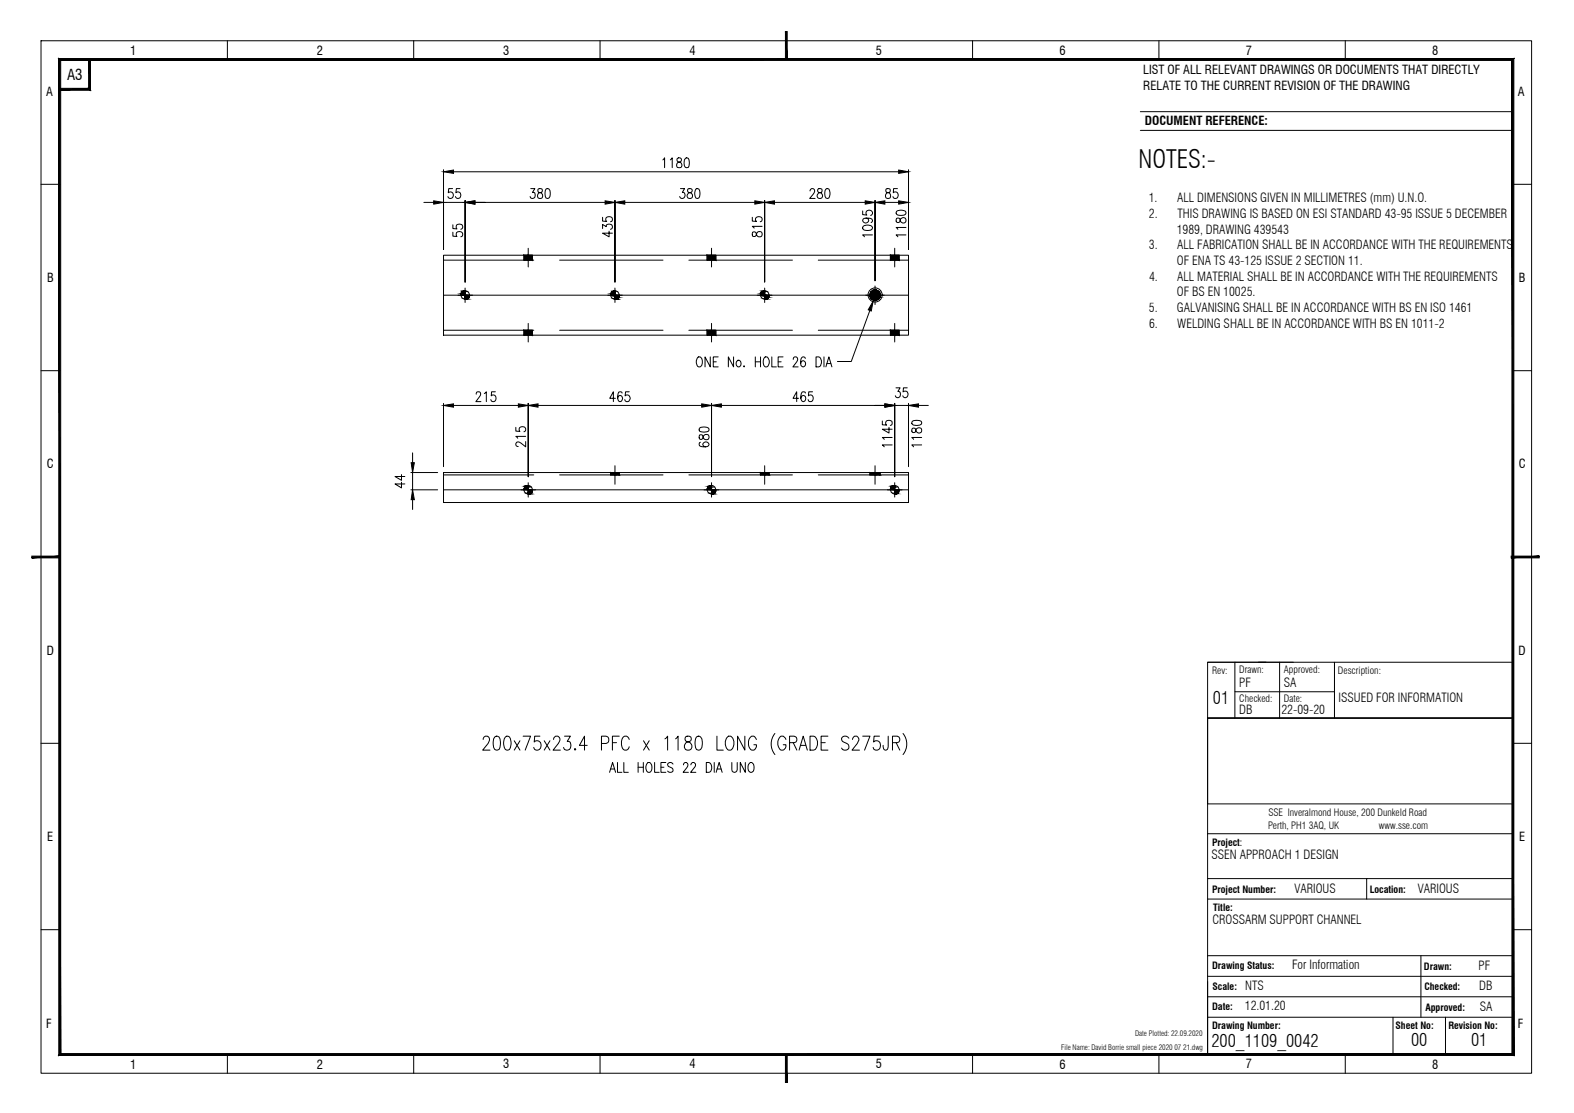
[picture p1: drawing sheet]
<svg xmlns="http://www.w3.org/2000/svg" width="420mm" height="297mm" viewBox="0 0 420 297" stroke-linecap="round" stroke-linejoin="round" font-family="sans-serif">
<!-- layer: Border -->
<g fill="none" stroke="#000" stroke-width=".27">
<path d="M304.4 29.8h99.4M304.4 34.8h99.4M322.4 176.7h81.4M345.2 176.7h-22.8v14.9h81.4h-81.4v89.8h81.4M356.2 176.7v14.9M403.8 213.5v18.1M322.4 222.5h81.4M322.4 234.5h81.4M322.4 239.9h81.4M364.8 234.5v5.4M322.4 255.1h81.4M379.3 255.1v16.4"/>
<path d="M322.4 260.6h81.4M322.4 266h81.4M322.4 271.5h81.4M371.8 271.5v9.9M385.9 271.5v9.9"/>
</g>
<!-- layer: Border Grid -->
<g fill="none" stroke="#000" stroke-width=".27">
<path d="M11 10.9h397.8v275.5h-397.8zM60.7 10.9v5M110.4 10.9v5M160.2 10.9v5M259.6 10.9v5M309.4 10.9v5M359.1 10.9v5M11 49.2h4.9M403.8 49.2h5M11 98.9h4.9M403.8 98.9h5M11 198.4h4.9"/>
<path d="M403.8 198.4h5M11 248.1h4.9M403.8 248.1h5M60.7 281.4v5M110.4 281.4v5M160.2 281.4v5M259.6 281.4v5M309.4 281.4v5M359.1 281.4v5"/>
</g>
<!-- layer: Border -->
<g fill="#000" stroke="#000" stroke-width=".27">
<path d="M15.7 15.6l.5 .5 387.9-.5zM16.2 16.1l387.9-.5-.5 .5zM404.1 15.6l-.5 .5 .5 265.6zM403.6 16.1l.5 265.6-.5-.5zM15.7 281.7h388.4l-.5-.5zM16.2 281.2h387.4l-387.9 .5zM15.7 15.6v266.1l.5-.5zM15.7 15.6l.5 .5v265.1z"/>
<path d="M15.9 23.6v.5l7.8-.5zM15.9 24.1l7.8-.5 .5 .5zM23.7 15.9v7.7l.5 .5zM23.7 15.9h.5v8.2z"/>
</g>
<!-- layer: 0 -->
<g fill="#000" stroke="#000" stroke-width=".27">
<path d="M209.7 8.4v7.5h.4zM209.7 8.4h.4v7.5z"/>
<path d="M8.5 148.9h7.4v-.5zM8.5 148.4h7.4l-7.4 .5z"/>
<path d="M403.4 148.9h7.5v-.5zM403.4 148.4h7.5l-7.5 .5z"/>
<path d="M209.7 281.4v7.5h.4zM209.7 281.4h.4v7.5z"/>
</g>
<path d="M329.6 176.7v14.9M335.9 176.7h2M341.6 176.7v14.9M403.8 176.7v14.9M322.4 191.6h81.4v22.9h-81.4zM329.6 184.6h26.6" fill="none" stroke="#000" stroke-width=".27"/>
<!-- layer: PDF3_TEXT -->
<g fill="none" stroke="#000" stroke-width=".27">
<path d="M129 197.4v-.2a.85 .85 0 0 1 .5-.7 .85 .85 0 0 1 .9 .2 1.26 1.26 0 0 1-.1 1.7l-1.5 1.8h2M132.1 196.7l.6-.2a1.78 1.78 0 0 1 .9 2.1l-.4 1.4-.7 .2a1.81 1.81 0 0 1-.9-2.2zM134.9 196.7l.7-.2a2.25 2.25 0 0 1 .7 3l-.3 .5-.7 .2a2.25 2.25 0 0 1-.7-3zM137.3 197.7l1.5 2.5M138.8 197.7l-1.5 2.5M139.6 196.5h2l-1.4 3.7M144.1 196.5h-1.4l-.1 1.5a1.08 1.08 0 0 1 1.3-.2 1.08 1.08 0 0 1 .5 1.3 1 1 0 0 1-.8 1.1 1 1 0 0 1-1.1-.7M145.3 197.7l1.5 2.5M146.8 197.7l-1.5 2.5M147.8 197.4l.1-.5 .4-.4h.6a1.17 1.17 0 0 1 .1 1.9l-1.4 1.8h2M150.7 196.5h1.6l-.9 1.4h.5a1.36 1.36 0 0 1-.4 2.3l-.8-.2-.3-.5M153.5 199.8l.2 .2-.2 .2z"/>
<path d="M156.7 198.9h-2l1.3-2.4v3.7M160.6 198.4h1.2a1.01 1.01 0 0 0 .7-1 1.01 1.01 0 0 0-.7-.9h-1.2v3.7M163.5 198.2h1.1M165.3 196.5h-1.8v3.7M168 197.4a.98 .98 0 0 0-1-1 .98 .98 0 0 0-1 1 2.33 2.33 0 0 0 .7 2.8 .98 .98 0 0 0 1.3-.9M171.8 197.7l1.5 2.5M173.3 197.7l-1.5 2.5M177.5 197.2l.7-.7v3.7M180.3 197.2l.7-.7v3.7M183 196.7a.82 .82 0 0 0 .2 1.2 1.23 1.23 0 0 1 1.4 .8 1.23 1.23 0 0 1-.6 1.5 1.1 1.1 0 0 1-1.3-.9 1.1 1.1 0 0 1 .8-1.3l.6-.1a.79 .79 0 0 0 .3-1.2l-.4-.2zM185.9 196.7l.7-.2a1.78 1.78 0 0 1 .9 2.1l-.1 .9-.4 .5-.4 .2-.7-.2a3.8 3.8 0 0 1 0-3.3zM191.4 196.5v3.7h1.7"/>
<path d="M194.2 196.7l.3-.2a1.32 1.32 0 0 1 1.4 1.4 2.43 2.43 0 0 1-.8 2.3 1.26 1.26 0 0 1-1.5-1.4 2.54 2.54 0 0 1 .6-2.1zM198.8 196.5v3.7l-1.9-3.7v3.7M201.9 197.4a.98 .98 0 0 0-1.5-.7 2.43 2.43 0 0 0 .2 3.5 1.11 1.11 0 0 0 1.3-1.4h-.7M206.8 195.8a4.5 4.5 0 0 0 0 5.6M209.8 197.4a1.04 1.04 0 0 0-1.6-.7 2.43 2.43 0 0 0 .3 3.5 1.14 1.14 0 0 0 1.3-1.4h-.7M210.8 198.2l1.7-.2a.93 .93 0 0 0-.5-1.5h-1.2v3.7M211.7 198.2l1 2M213.7 198.9h1.4M216.2 196.5h1a2.16 2.16 0 0 1 0 3.7h-1zM219.2 198.2h1.1M221 196.5h-1.8v3.7h1.8M226.6 197a.97 .97 0 0 0-1.2-.5 .97 .97 0 0 0-.6 1.2l.4 .3a1.6 1.6 0 0 1 1.4 1.1v.5a1.11 1.11 0 0 1-2 0"/>
<path d="M227.6 197.4l.5-.9h.6l.3 .2a.85 .85 0 0 1 .1 1.2l-1.7 2.3h2M230.3 196.5h1.9l-1.4 3.7M234.8 196.5h-1.5l-.1 1.5a1.08 1.08 0 0 1 1.3-.2 1.08 1.08 0 0 1 .5 1.3 1 1 0 0 1-.8 1.1 1 1 0 0 1-1.1-.7M237.1 196.5l-.1 3.3a.58 .58 0 0 1-.6 .4 .58 .58 0 0 1-.5-.4l-.2-.9M238.2 198.2h1.3a.89 .89 0 0 0 .7-.9 .89 .89 0 0 0-.7-.8h-1.3v3.7M239.2 198.2l1 2M241.1 195.8a4.5 4.5 0 0 1 0 5.6M162.7 206.1l.8-2.6 .8 2.6M163 205.2h1M164.8 203.5v2.6h1.2M166.5 203.5v2.6h1.2M170.3 203.5v2.6"/>
<path d="M170.3 204.8h1.4M171.7 203.5v2.6M172.8 203.7l.2-.2a1.32 1.32 0 0 1 .9 2 .71 .71 0 0 1-1.1 .5l-.4-.9v-.5zM174.7 203.5v2.6h1.3M176.4 204.8h.8M177.7 203.5h-1.3v2.6h1.3M179.6 203.9a.7 .7 0 0 0-.8-.4 .7 .7 0 0 0-.5 .9l.9 .5a.64 .64 0 0 1 .5 .6 .64 .64 0 0 1-.6 .6l-.9-.3M182.4 204.1l.1-.3a.63 .63 0 0 1 .9-.1 .63 .63 0 0 1 .1 .9l-1.1 1.5h1.4M184.4 204.1l.1-.3a.65 .65 0 0 1 .9-.2 .65 .65 0 0 1 .2 1l-1.3 1.5h1.4M188.5 203.5a1.41 1.41 0 0 1 1.5 .9 1.41 1.41 0 0 1-.4 1.6l-1.1 .1zM190.7 203.5v2.6M191.2 206.1l.8-2.6 .8 2.6"/>
<path d="M191.4 205.2h1.1M195.4 203.5v1.9a.72 .72 0 0 0 .7 .7 .72 .72 0 0 0 .7-.7v-1.9M199 203.5v2.6l-1.4-2.6v2.6M200.1 203.7l.2-.2a1.41 1.41 0 0 1 1.1 1.1 1.41 1.41 0 0 1-.5 1.4 .81 .81 0 0 1-.9-.1 .81 .81 0 0 1-.3-.8 1.48 1.48 0 0 1 .4-1.4zM213.3 200.2l1.1-3.7 1.1 3.7"/>
</g>
<!-- layer: PDF3_EL-Steel -->
<path d="M118.4 68.1h124.1v21.4h-124.1zM118.4 126.1h124.1v8h-124.1z" fill="none" stroke="#000" stroke-width=".27"/>
<!-- layer: PDF3_EL-Steel-Hidd -->
<path d="M118.4 69.4h24.1M149.4 69.4h27.6M183.9 69.4h27.6M218.4 69.4h24.1M118.4 88.1h24.1M149.4 88.1h27.6M183.9 88.1h27.6M218.4 88.1h24.1M118.4 126.7h24.1M149.4 126.7h27.6M183.9 126.7h27.6M218.4 126.7h24.1" fill="none" stroke="#000" stroke-width=".27"/>
<!-- layer: PDF3_EL-Centre-Line -->
<path d="M118.4 78.8h124.1M141 66.3v4.9M189.9 66.3v4.9M238.8 66.3v4.9M141 86.3v5M189.9 86.3v5M238.8 86.3v5M118.4 130.7h124.1M164.2 124.3v4.9M204.1 124.3v4.9M233.6 124.3v4.9" fill="none" stroke="#000" stroke-width=".27"/>
<!-- layer: PDF3_EL-Steel -->
<g fill="#000" stroke="#000" stroke-width=".27">
<path d="M139.9 68.1l1.1 1.3v-1.3zM139.9 68.1l1.1 1.3h-1.1z"/>
<path d="M141 68.1l1.1 1.3v-1.3zM141 68.1l1.1 1.3h-1.1z"/>
<path d="M188.8 68.1l1.1 1.3v-1.3zM188.8 68.1l1.1 1.3h-1.1z"/>
<path d="M189.9 68.1l1.2 1.3v-1.3zM189.9 68.1l1.2 1.3h-1.2z"/>
<path d="M237.7 68.1l1.1 1.3v-1.3zM237.7 68.1l1.1 1.3h-1.1z"/>
<path d="M238.8 68.1l1.2 1.3v-1.3zM238.8 68.1l1.2 1.3h-1.2z"/>
<path d="M139.9 88.1l1.1 1.4v-1.4zM139.9 88.1l1.1 1.4h-1.1z"/>
<path d="M141 88.1l1.1 1.4v-1.4zM141 88.1l1.1 1.4h-1.1z"/>
<path d="M188.8 88.1l1.1 1.4v-1.4zM188.8 88.1l1.1 1.4h-1.1z"/>
<path d="M189.9 88.1l1.2 1.4v-1.4zM189.9 88.1l1.2 1.4h-1.2z"/>
<path d="M237.7 88.1l1.1 1.4v-1.4zM237.7 88.1l1.1 1.4h-1.1z"/>
<path d="M238.8 88.1l1.2 1.4v-1.4zM238.8 88.1l1.2 1.4h-1.2z"/>
<path d="M163 126.1l1.2 .6v-.6zM163 126.1l1.2 .6h-1.2z"/>
<path d="M164.2 126.1l1.1 .6v-.6zM164.2 126.1l1.1 .6h-1.1z"/>
<path d="M203 126.1l1.1 .6v-.6zM203 126.1l1.1 .6h-1.1z"/>
<path d="M204.1 126.1l1.2 .6v-.6zM204.1 126.1l1.2 .6h-1.2z"/>
<path d="M232.2 126.1l1.4 .6v-.6zM232.2 126.1l1.4 .6h-1.4z"/>
<path d="M233.6 126.1l1.3 .6v-.6zM233.6 126.1l1.3 .6h-1.3z"/>
</g>
<!-- layer: PDF3_Dimensions -->
<g fill="none" stroke="#000" stroke-width=".27">
<path d="M113.1 54h2.7M118.4 45.3v21.2v-13M118.4 54h5.7M120.8 50.3h-1l-.1 1.1a.83 .83 0 0 1 1.1 .1 .83 .83 0 0 1 0 1.1 .83 .83 0 0 1-1.1 .1l-.1-.2M120.9 60v1l1.1 .1-.1-.1a.79 .79 0 0 1 .6-1.2 .74 .74 0 0 1 1 .5 .74 .74 0 0 1-.5 .9M121.1 45.8h118.8M122.8 50.3h-1l-.1 1.1a.81 .81 0 0 1 1.1 .1 .81 .81 0 0 1 0 1.1 .81 .81 0 0 1-1.1 .1l-.1-.2M124.1 53.5v21.8v-21.8M129.5 54h-2.7h34.7M141.7 50.3h1.1l-.7 1.1h.4a.79 .79 0 0 1 .3 1.2 .79 .79 0 0 1-1.3-.1M143.7 50.5a.62 .62 0 0 0 .2 .9 .8 .8 0 0 1 1 .9 .8 .8 0 0 1-1.3 .4l-.1-.2a.93 .93 0 0 1 1-1.1 .55 .55 0 0 0 .3-.6 .55 .55 0 0 0-.4-.5zM145.7 50.5l.6-.2a1.72 1.72 0 0 1 0 2.7h-.2a1.54 1.54 0 0 1-.5-2.2z"/>
<path d="M160.9 58v1l1.1 .1a.75 .75 0 0 1-.2-1 .75 .75 0 0 1 .9-.3 .69 .69 0 0 1 .8 .6 .69 .69 0 0 1-.5 .8M166.8 54h34.7M176.9 42.7l.5-.6v2.6M178.9 42.7l.5-.6v2.6M180.8 42.3l-.1 .5a.96 .96 0 0 0 1 .6 .74 .74 0 0 1 .2 1.2 .74 .74 0 0 1-1.2-.2 .74 .74 0 0 1 .5-1.1l.6-.3a.59 .59 0 0 0-.3-.9zM181.6 50.3h1.1l-.6 1.1a.78 .78 0 0 1 .7 1.2 .78 .78 0 0 1-1.4-.1M183 42.3l.4-.2a1.63 1.63 0 0 1 .5 2.2l-.1 .4h-.6a1.83 1.83 0 0 1-.2-2.4zM183.6 50.5a.62 .62 0 0 0 .2 .9 .82 .82 0 0 1 1.1 .9 .82 .82 0 0 1-1.4 .4 1.07 1.07 0 0 1 1.1-1.5l.2-.5a.77 .77 0 0 0-1.2-.2zM185.7 50.5l.5-.2a1.22 1.22 0 0 1 .6 1.6l-.3 .9-.5 .2a1.95 1.95 0 0 1-.3-2.5zM200.8 58v1l1.2 .1a.84 .84 0 0 1 .4-1.3 .84 .84 0 0 1 1 .9l-.5 .5M204.1 53.5v21.8v-21.8M206.7 54h24.3"/>
<path d="M216.2 51l.2-.4a.63 .63 0 0 1 .8-.1 .63 .63 0 0 1 .2 .9l-1.3 1.6h1.5M218.4 50.5a.57 .57 0 0 0 .2 .9 .82 .82 0 0 1 1 .7 .82 .82 0 0 1-1 .9 .85 .85 0 0 1-.4-1.1 .85 .85 0 0 1 1-.5l.2-.2a.56 .56 0 0 0-.3-.9zM220.5 50.5l.5-.2a1.72 1.72 0 0 1 0 2.7h-.2a1.22 1.22 0 0 1-.6-1.6zM230.3 56.3v1l1.1 .1a.81 .81 0 0 1 .1-1.1 .81 .81 0 0 1 1.1 0 .81 .81 0 0 1 0 1.1l-.2 .1M231.2 58.2a.72 .72 0 0 1 .5 1.2 .72 .72 0 0 1-1.3-.2l-.1-.4a1.06 1.06 0 0 1 1.5-.6l.9 .3 .2 .5-.4 .4M233.6 53.5v21.4v-21.4M236.2 54h3.7M236.5 50.5a.62 .62 0 0 0 .3 .9 .8 .8 0 0 1 1 .9 .8 .8 0 0 1-1.3 .4l-.1-.2a1.1 1.1 0 0 1 1.2-1.3 .56 .56 0 0 0-.3-.9zM239.3 58.3a.71 .71 0 0 0 .3 1.1l.5-.1a1.05 1.05 0 0 1 .5-1 1.05 1.05 0 0 1 1.1 0 .83 .83 0 0 1-.6 1.3 .83 .83 0 0 1-.9-1.1l-.4-.3zM239.3 56.4a1.95 1.95 0 0 1 2.5 .3v.2a1.72 1.72 0 0 1-2.6 0zM239.6 50.3h-1.1l-.1 1.1a.81 .81 0 0 1 1.1 .1 .81 .81 0 0 1 0 1.1 .81 .81 0 0 1-1.1 .1v-.2M242.5 45.3v21.2v-13"/>
<path d="M120.9 62v1l1.1 .1a.8 .8 0 0 1 .1-1.1 .8 .8 0 0 1 1.1 0 .8 .8 0 0 1 0 1.1l-.2 .1M139.9 68.1h2.2v1.3h-2.2zM160.9 61v-1.1l.9 .6a.78 .78 0 0 1 1.2-.6 .78 .78 0 0 1 0 1.3M162.6 61.7v1.5l-1.7-1h2.6M164.2 75.3v-21.8v21.8M188.8 68.1h2.3v1.3h-2.3zM200.9 62a.71 .71 0 0 0 .6 1.1l.3-.3a.82 .82 0 0 1 1-1 .82 .82 0 0 1 .5 1.2l-.1 .1a.91 .91 0 0 1-1.4-.9 .63 .63 0 0 0-.9-.2zM203.4 60.4h-2.6l.5 .5M230.4 60.4a1.84 1.84 0 0 1 2.5 .3v.2a1.91 1.91 0 0 1-2.5 .3zM232.9 62.7h-2.6l.4 .5M237.7 68.1h2.3v1.3h-2.3zM241.8 62.7h-2.6l.5 .5"/>
<path d="M241.8 60.7h-2.6l.5 .5M139.9 88.1h2.2v1.4h-2.2zM186.3 95.4l.2-.1a1.27 1.27 0 0 1 .9 1.9 .7 .7 0 0 1-.7 .7 .7 .7 0 0 1-.7-.7l-.1-.9zM188.8 88.1h2.3v1.4h-2.3zM189.6 95.3v2.6l-1.4-2.6v2.6M190.4 96.6h.8M191.7 95.3h-1.3v2.6h1.3M195.8 95.3v2.6l-1.4-2.6v2.6M196.8 96.3a.86 .86 0 0 1 1.1 .6 .86 .86 0 0 1-.6 1 .89 .89 0 0 1-.8-.6 .89 .89 0 0 1 .3-1zM198.6 97.7v.2zM201.6 96.6h1.4M201.6 95.3v2.6"/>
<path d="M203 95.3v2.6M204.1 95.4l.2-.1a1.3 1.3 0 0 1 .9 1.9 .7 .7 0 0 1-1.1 .6l-.4-.9 .1-1zM206 95.3v2.6h1.2M207.7 96.6h.8M209 95.3h-1.3v2.6h1.3M211.7 95.9l.1-.4 .3-.2h.4l.4 .5-.3 .8-.9 1.3h1.3M215 95.7l-.1-.3-.6-.1a1.94 1.94 0 0 0-.2 2.5 .74 .74 0 0 0 .9-.7 .74 .74 0 0 0-.9-.7l-.4 .6M217.8 95.3h.8a1.56 1.56 0 0 1 0 2.6h-.8zM219.9 95.3v2.6M220.5 97.9l.8-2.6 .8 2.6M220.7 97h1.1M232.2 82.9l-5 13.6h-3.7"/>
<path d="M237.7 88.1h2.3v1.4h-2.3zM118.4 107.7v16.8M121.1 108.2h17.3M127.1 105.2l.1-.4 .3-.2 .7 .2v.7l-1.2 1.7h1.4M129.3 105l.5-.4v2.6M132.2 104.6h-1l-.1 1.1a.8 .8 0 0 1 1.1 .1 .8 .8 0 0 1 0 1 .8 .8 0 0 1-1.1 .1l-.1-.3M137.7 114v1.1h1.1h-.1a.84 .84 0 0 1 .7-1.2 .84 .84 0 0 1 .8 1.2l-.3 .1M140.3 117.9v1.4l-1.6-1.3a.63 .63 0 0 0-.9 .3 .63 .63 0 0 0 .4 .9h.1M140.3 116.5h-2.6l.5 .5M143.6 108.2h43.7M164.3 106.3h-1.5l.9-1.7v2.6M166.1 104.9a.59 .59 0 0 0-.9-.3 1.85 1.85 0 0 0 .3 2.6 .78 .78 0 0 0 .7-.9 .78 .78 0 0 0-1-.6l-.3 .6"/>
<path d="M168 104.6h-1l-.1 1.1a.83 .83 0 0 1 1.1 0 .83 .83 0 0 1 0 1.2 .83 .83 0 0 1-1.1 0l-.1-.3M186.7 116.1a.71 .71 0 0 0 .6 1.2l.2-.2a1.07 1.07 0 0 1 .5-1 1.07 1.07 0 0 1 1.1 0 .84 .84 0 0 1-.5 1.3 .84 .84 0 0 1-1-1 .57 .57 0 0 0-.9-.3zM186.7 114.3l1-.3a1.17 1.17 0 0 1 1.6 .8 1.71 1.71 0 0 1-2.2 .4l-.4-.1zM187 118a.65 .65 0 0 0-.3 1l.4 .2a1.82 1.82 0 0 0 2.2-.5 .78 .78 0 0 0-1-.8 .78 .78 0 0 0-.6 1.1l.7 .3M189.9 107.7v19.5v-19.5M192.6 108.2h43.6h-2.6M213.2 106.3h-1.5l1-1.7v2.6M215 104.9a.61 .61 0 0 0-.9-.3 1.66 1.66 0 0 0 .4 2.6 .79 .79 0 0 0 .6-1 .79 .79 0 0 0-1-.5l-.3 .6M216.9 104.6h-1l-.1 1.1a.86 .86 0 0 1 1.4 .4 .86 .86 0 0 1-1 1.1l-.3-.1-.2-.5M235.5 112.4v1l1.2 .1a.71 .71 0 0 1 .1-1.2l.4-.1a.72 .72 0 0 1 .9 .4 .72 .72 0 0 1-.5 .9M237.3 114v1.6l-1.8-1h2.7M238.2 118.7h-2.7l.5 .6"/>
<path d="M238.2 116.8h-2.7l.5 .5M238.8 108.2h3.7M239.2 103.5h1.1l-.6 1a.8 .8 0 0 1 .6 1 .8 .8 0 0 1-1.1 .5l-.2-.4M242.2 103.5h-1l-.1 1.1a.81 .81 0 0 1 1.1 .1 .81 .81 0 0 1 0 1.1 .81 .81 0 0 1-1.1 0l-.1-.2M242.5 107.7v16.8M243.5 114.3a.71 .71 0 0 0 .2 1.1h.6a.94 .94 0 0 1 .6-1.1 .94 .94 0 0 1 1.1 .4 .78 .78 0 0 1-.6 .9 .78 .78 0 0 1-.9-.6l-.2-.7zM243.5 112.4l1-.2a1.12 1.12 0 0 1 1.5 .8 1.81 1.81 0 0 1-2.6 0zM245.2 108.2h2.6M246 118.7h-2.6l.5 .6M246 116.8h-2.6l.5 .5M107.2 128.7v1.5l-1.8-1h2.7M107.2 126.7v1.5l-1.8-1h2.7"/>
<path d="M109.7 130.7h7.1M109.7 126.1h7.1M110.1 120.9v2.6M110.1 126.1v4.6M110.1 133.4v2.6M141 127.2v-19.5v19.6M163 126.1h2.3v.6h-2.3zM203 126.1h2.3v.6h-2.3zM232.2 126.1h2.7v.6h-2.7zM238.8 127.2v-19.5v19.6"/>
</g>
<g fill="#000" stroke="#000" stroke-width=".27">
<path d="M115.8 53.6l2.6 .4-2.6 .5zM118.4 45.8l2.7-.4v.9zM124.1 54l2.7-.4v.9zM161.5 53.6l2.7 .4-2.7 .5zM164.2 54l2.6-.4v.9zM201.5 53.6l2.6 .4-2.6 .5zM204.1 54l2.6-.4v.9zM231 53.6l2.6 .4-2.6 .5zM233.6 54l2.6-.4v.9zM239.9 45.4l2.6 .4-2.6 .5zM239.9 53.6l2.6 .4-2.6 .5zM233.1 80.4l-.5 2.6-.8-.3z"/>
<path d="M118.4 108.2l2.7-.4v.9zM138.4 107.8l2.6 .4-2.6 .5zM141 108.2l2.6-.4v.9zM187.3 107.8l2.6 .4-2.6 .5zM189.9 108.2l2.7-.4v.9zM236.2 107.8l2.6 .4-2.6 .5zM242.5 108.2l2.7-.4v.9zM110.1 130.7l.5 2.7h-.8zM109.8 123.5h.8l-.5 2.6z"/>
</g>
<!-- layer: PDF3_EL-Holes -->
<g fill="#000" stroke="#000" stroke-width=".27">
<path d="M124 77.7l.1-.1zM164 77.7l.2-.1zM203.9 77.7l.2-.1zM233.3 77.4h.3zM233.1 80.1h.5zM233.6 80.1h.4zM140.8 129.6h.2zM189.8 129.6h.1zM238.6 129.6h.2z"/>
<path d="M124 77.7h.1zM123.8 77.7h.3zM123.8 77.7l.3 .1zM123.6 77.8h.5zM123.6 77.8l.5 .1zM123.5 77.9h.6zM123.5 77.9l.6 .1zM123.3 78h.8zM123.3 78l.8 .2v-.2zM123.3 78l.8 .2h-.9zM123.2 78.2l.9 .2v-.2zM123.2 78.2l.9 .2h-1zM123.1 78.4l1 .2v-.2zM123.1 78.4l1 .2h-1.1zM123 78.6l1.1 .2v-.2zM123 78.6l1.1 .2h-1.1z"/>
<path d="M124.1 79.9h.3zM124.1 79.9h.3zM124.1 79.9h.5z"/>
<path d="M124.1 78.8l1.2 .2v-.2zM124.1 78.8l1.2 .2h-1.2zM124.1 79l1.2 .2v-.2zM124.1 79l1.2 .2h-1.2zM124.1 79.2l1.1 .2 .1-.2zM124.1 79.2l1.1 .2h-1.1zM124.1 79.4l.9 .1 .2-.1zM124.1 79.4l.9 .1h-.9zM124.1 79.5h.9zM124.1 79.5l.8 .2zM124.1 79.7h.8zM124.1 79.7l.6 .1zM124.1 79.8h.6zM124.1 79.8l.5 .1z"/>
<path d="M164 77.7h.2zM163.7 77.7h.5zM163.7 77.7l.5 .1zM163.6 77.8h.6zM163.6 77.8l.6 .1zM163.4 77.9h.8zM163.4 77.9l.8 .1zM163.3 78h.9zM163.3 78l.9 .2v-.2zM163.3 78l.9 .2h-1zM163.2 78.2l1 .2v-.2zM163.2 78.2l1 .2h-1.1zM163.1 78.4l1.1 .2v-.2zM163.1 78.4l1.1 .2h-1.1zM163.1 78.6l1.1 .2v-.2zM163.1 78.6l1.1 .2h-1.2z"/>
<path d="M164.2 79.9h.2zM164.2 79.9h.2zM164.2 79.9h.3z"/>
<path d="M164.2 78.8l1.1 .2v-.2zM164.2 78.8l1.1 .2h-1.1zM164.2 79l1.1 .2v-.2zM164.2 79l1.1 .2h-1.1zM164.2 79.2l1 .2 .1-.2zM164.2 79.2l1 .2h-1zM164.2 79.4l.8 .1 .2-.1zM164.2 79.4l.8 .1h-.8zM164.2 79.5h.8zM164.2 79.5l.7 .2zM164.2 79.7h.7zM164.2 79.7l.5 .1zM164.2 79.8h.5zM164.2 79.8l.3 .1z"/>
<path d="M203.9 77.7h.2zM203.7 77.7h.4zM203.7 77.7l.4 .1zM203.6 77.8h.5zM203.6 77.8l.5 .1zM203.4 77.9h.7zM203.4 77.9l.7 .1zM203.4 77.9l.7 .1h-.9zM203.2 78l.9 .2v-.2zM203.2 78l.9 .2h-1zM203.1 78.2l1 .2v-.2zM203.1 78.2l1 .2h-1zM203.1 78.4l1 .2v-.2zM203.1 78.4l1 .2h-1.1zM203 78.6l1.1 .2v-.2zM203 78.6l1.1 .2h-1.1z"/>
<path d="M204.1 79.9h.2zM204.1 79.9h.2zM204.1 79.9h.4z"/>
<path d="M204.1 78.8l1.2 .2v-.2zM204.1 78.8l1.2 .2h-1.2zM204.1 79l1.1 .2 .1-.2zM204.1 79l1.1 .2h-1.1zM204.1 79.2l1 .2 .1-.2zM204.1 79.2l1 .2h-1zM204.1 79.4l.9 .1 .1-.1zM204.1 79.4l.9 .1h-.9zM204.1 79.5h.9zM204.1 79.5l.8 .2zM204.1 79.7h.8zM204.1 79.7l.6 .1zM204.1 79.8h.6zM204.1 79.8l.4 .1z"/>
<path d="M233.6 77.4h.2zM233.6 77.4l.4 .1zM233.6 77.4l.4 .1zM233.6 77.5l.7 .1zM233.6 77.5l.7 .1h-.7zM233.6 77.6l.8 .2zM233.6 77.6l.8 .2zM233.6 77.8l1 .1zM233.6 77.8l1 .1zM233.6 77.9l1.2 .2-.2-.2zM233.6 77.9l1.2 .2h-1.2zM233.6 78.1l1.3 .2-.1-.2zM233.6 78.1l1.3 .2h-1.3zM233.6 78.3l1.3 .3v-.3zM233.6 78.3l1.3 .3h-1.3zM233.6 78.6l1.3 .2v-.2zM233.6 78.6l1.3 .2h-1.3z"/>
<path d="M232.2 78.8l1.4 .2v-.2zM232.2 78.8l1.4 .2h-1.4zM232.2 79l1.4 .3v-.3zM232.2 79l1.4 .3h-1.3zM232.3 79.3l1.3 .2v-.2zM232.3 79.3l1.3 .2h-1.2zM232.4 79.5l1.2 .2v-.2zM232.4 79.5l1.2 .2h-1.1zM232.5 79.7l1.1 .1v-.1zM232.5 79.7l1.1 .1h-.9zM232.7 79.8l.9 .2zM232.7 79.8l.9 .2zM232.9 80l.7 .1zM232.9 80l.7 .1z"/>
<path d="M233.3 77.4l.3 .1zM233.1 77.5h.5zM233.1 77.5l.5 .1v-.1zM232.9 77.6l.2-.1 .5 .1zM232.9 77.6l.7 .2zM232.7 77.8h.9zM232.7 77.8l.9 .1zM232.5 77.9h1.1zM232.5 77.9l1.1 .2v-.2zM232.5 77.9l1.1 .2h-1.2zM232.4 78.1l1.2 .2v-.2zM232.4 78.1l1.2 .2h-1.3zM232.3 78.3l1.3 .3v-.3zM232.3 78.3l1.3 .3h-1.4zM232.2 78.6l1.4 .2v-.2zM232.2 78.6l1.4 .2h-1.4z"/>
<path d="M233.6 78.8l1.3 .2v-.2zM233.6 78.8l1.3 .2h-1.3zM233.6 79l1.3 .3v-.3zM233.6 79l1.3 .3h-1.3zM233.6 79.3l1.2 .2 .1-.2zM233.6 79.3l1.2 .2h-1.2zM233.6 79.5l1 .2 .2-.2zM233.6 79.5l1 .2h-1zM233.6 79.7l.8 .1 .2-.1zM233.6 79.7l.8 .1h-.8zM233.6 79.8h.8zM233.6 79.8l.7 .2zM233.6 80h.7zM233.6 80l.4 .1z"/>
<path d="M233.1 80.1h.5zM233.3 80.1l.3 .1z"/>
<path d="M233.6 80.1h.2zM233.6 80.1h.2z"/>
<path d="M140.8 129.6l.2 .1zM140.7 129.7h.3zM140.7 129.7l.3 .1zM140.4 129.8h.6zM140.4 129.8h.6zM140.3 129.8h.7zM140.3 129.8l.7 .2v-.2zM140.3 129.8l.7 .2h-.8zM140.2 130l.8 .2v-.2zM140.2 130l.8 .2h-1zM140 130.2l1 .1v-.1zM140 130.2l1 .1h-1.1zM139.9 130.3l1.1 .3v-.3zM139.9 130.3l1.1 .3h-1.1zM139.9 130.6l1.1 .1v-.1zM139.9 130.6l1.1 .1h-1.1z"/>
<path d="M141 131.9h.2zM141 131.8l.2 .1zM141 131.8h.4z"/>
<path d="M141 130.7l1.1 .2v-.2zM141 130.7l1.1 .2h-1.1zM141 130.9l1.1 .2v-.2zM141 130.9l1.1 .2h-1.1zM141 131.1l1 .2 .1-.2zM141 131.1l1 .2h-1zM141 131.3l.9 .2 .1-.2zM141 131.3l.9 .2h-.9zM141 131.5h.9zM141 131.5l.8 .1zM141 131.6h.8zM141 131.6l.6 .1zM141 131.7h.6zM141 131.7l.4 .1z"/>
<path d="M189.8 129.6l.1 .1zM189.5 129.7h.4zM189.5 129.7l.4 .1zM189.3 129.8h.6zM189.3 129.8h.6zM189.2 129.8h.7zM189.2 129.8l.7 .2v-.2zM189.2 129.8l.7 .2h-.9zM189 130l.9 .2v-.2zM189 130l.9 .2h-.9zM189 130.2l.9 .1v-.1zM189 130.2l.9 .1h-1.1zM188.8 130.3l1.1 .3v-.3zM188.8 130.3l1.1 .3h-1.1zM188.8 130.6l1.1 .1v-.1zM188.8 130.6l1.1 .1h-1.1z"/>
<path d="M189.9 131.9h.2zM189.9 131.8l.2 .1zM189.9 131.8h.4z"/>
<path d="M189.9 130.7l1.2 .2v-.2zM189.9 130.7l1.2 .2h-1.2zM189.9 130.9l1.1 .2 .1-.2zM189.9 130.9l1.1 .2h-1.1zM189.9 131.1l1.1 .2v-.2zM189.9 131.1l1.1 .2h-1.1zM189.9 131.3l.9 .2 .2-.2zM189.9 131.3l.9 .2h-.9zM189.9 131.5h.9zM189.9 131.5l.8 .1zM189.9 131.6h.8zM189.9 131.6l.6 .1zM189.9 131.7h.6zM189.9 131.7l.4 .1z"/>
<path d="M238.6 129.6l.2 .1zM238.4 129.7h.4zM238.4 129.7l.4 .1zM238.3 129.8h.5zM238.3 129.8h.5zM238.1 129.8h.7zM238.1 129.8l.7 .2v-.2zM238.1 129.8l.7 .2h-.9zM237.9 130l.9 .2v-.2zM237.9 130l.9 .2h-1zM237.8 130.2l1 .1v-.1zM237.8 130.2l1 .1h-1.1zM237.7 130.3l1.1 .3v-.3zM237.7 130.3l1.1 .3h-1.1zM237.7 130.6l1.1 .1v-.1zM237.7 130.6l1.1 .1h-1.1z"/>
<path d="M238.8 131.9h.2zM238.8 131.8l.2 .1zM238.8 131.8h.5z"/>
<path d="M238.8 130.7l1.2 .2v-.2zM238.8 130.7l1.2 .2h-1.2zM238.8 130.9l1.1 .2 .1-.2zM238.8 130.9l1.1 .2h-1.1zM238.8 131.1l1 .2 .1-.2zM238.8 131.1l1 .2h-1zM238.8 131.3l1 .2v-.2zM238.8 131.3l1 .2h-1zM238.8 131.5h1zM238.8 131.5l.8 .1zM238.8 131.6h.8zM238.8 131.6l.6 .1zM238.8 131.7h.6zM238.8 131.7l.5 .1z"/>
</g>
<g fill="none" stroke="#000" stroke-width=".27">
<path d="M122.2 78.8h3.9M124.1 76.9v3.8M162.2 78.8h3.9M164.2 76.9v3.8M202.2 78.8h3.9M204.1 76.9v3.8M231.1 78.8h4.9M233.6 76.3v5M139.1 130.7h3.8M141 128.8v3.9M187.9 130.7h4M189.9 128.8v3.9"/>
<path d="M236.9 130.7h3.9M238.8 128.8v3.9"/>
<circle cx="124.2" cy="78.7" r="1.12"/>
<circle cx="164.1" cy="78.7" r="1.12"/>
<circle cx="204.1" cy="78.7" r="1.12"/>
<circle cx="233.6" cy="78.7" r="1.88"/>
<circle cx="233.6" cy="78.7" r="1.38"/>
<circle cx="141" cy="130.7" r="1.12"/>
<circle cx="189.9" cy="130.7" r="1.12"/>
<circle cx="238.9" cy="130.7" r="1.12"/>
</g>
<text font-size="6.7" x="303.9" y="44.8">NOTES:-</text>
<g font-size="4.7">
<text x="323.8" y="187.9">01</text>
<text x="323.4" y="279.4">200_1109_0042</text>
<text x="376.7" y="279.2">00</text>
<text x="392.7" y="279.2">01</text>
</g>
<text font-size="4" x="17.9" y="21.3">A3</text>
<g font-size="3.3">
<text x="34.7" y="14.6">1</text>
<text x="84.6" y="14.6">2</text>
<text x="134.3" y="14.6">3</text>
<text x="184.1" y="14.6">4</text>
<text x="233.8" y="14.6">5</text>
<text x="282.9" y="14.6">6</text>
<text x="332.6" y="14.6">7</text>
<text x="382.3" y="14.6">8</text>
<text x="305.2" y="19.8">LIST OF ALL RELEVANT DRAWINGS OR DOCUMENTS THAT DIRECTLY</text>
<text x="305.2" y="24">RELATE TO THE CURRENT REVISION OF THE DRAWING</text>
<text x="12.3" y="25.6">A</text>
<text x="405.2" y="25.6">A</text>
<text x="305.6" y="33.5">DOCUMENT REFERENCE:</text>
<text x="306.6" y="54">1.</text>
<text x="314.3" y="54">ALL DIMENSIONS GIVEN IN MILLIMETRES (mm) U.N.O.</text>
<text x="306.7" y="58.2">2.</text>
<text x="314.3" y="58.2">THIS DRAWING IS BASED ON ESI STANDARD 43-95 ISSUE 5 DECEMBER</text>
<text x="314.1" y="62.4">1989, DRAWING 439543</text>
<text x="306.7" y="66.5">3.</text>
<text x="314.1" y="70.7">OF ENA TS 43-125 ISSUE 2 SECTION 11.</text>
<text x="314.3" y="66.5">ALL FABRICATION SHALL BE IN ACCORDANCE WITH THE REQUIREMENTS</text>
<text x="12.6" y="75.3">B</text>
<text x="306.7" y="74.9">4.</text>
<text x="314.3" y="74.9">ALL MATERIAL SHALL BE IN ACCORDANCE WITH THE REQUIREMENTS</text>
<text x="405.4" y="75.3">B</text>
<text x="306.7" y="83.3">5.</text>
<text x="314.1" y="79.1">OF BS EN 10025.</text>
<text x="314.1" y="83.3">GALVANISING SHALL BE IN ACCORDANCE WITH BS EN ISO 1461</text>
<text x="306.7" y="87.5">6.</text>
<text x="314.3" y="87.5">WELDING SHALL BE IN ACCORDANCE WITH BS EN 1011-2</text>
<text x="12.5" y="125">C</text>
<text x="405.4" y="125">C</text>
<text x="12.5" y="174.8">D</text>
<text x="405.4" y="174.8">D</text>
<text x="330.8" y="183.5">PF</text>
<text x="342.7" y="183.4">SA</text>
<text x="330.8" y="190.6">DB</text>
<text x="342" y="190.6">22-09-20</text>
<text x="357.3" y="187.4">ISSUED FOR INFORMATION</text>
<text x="12.6" y="224.5">E</text>
<text x="405.5" y="224.5">E</text>
<text x="323.4" y="229.2">SSEN APPROACH 1 DESIGN</text>
<text x="345.6" y="238.3">VARIOUS</text>
<text x="378.4" y="238.3">VARIOUS</text>
<text x="323.6" y="246.7">CROSSARM SUPPORT CHANNEL</text>
<text x="344.9" y="258.7">For Information</text>
<text x="394.7" y="258.8">PF</text>
<text x="332.3" y="269.7">12.01.20</text>
<text x="332.4" y="264.2">NTS</text>
<text x="394.8" y="264.3">DB</text>
<text x="395" y="269.7">SA</text>
<text x="12.3" y="274.2">F</text>
<text x="405.2" y="274.2">F</text>
<text x="34.7" y="285.2">1</text>
<text x="84.6" y="285.2">2</text>
<text x="134.3" y="285.2">3</text>
<text x="184.1" y="285.2">4</text>
<text x="233.8" y="285.2">5</text>
<text x="282.9" y="285.2">6</text>
<text x="332.6" y="285.2">7</text>
<text x="382.3" y="285.2">8</text>
</g>
<g font-size="2.7">
<text x="323.6" y="180">Rev:</text>
<text x="330.8" y="179.6">Drawn:</text>
<text x="342.7" y="179.6">Approved:</text>
<text x="357.2" y="180">Description:</text>
<text x="330.8" y="187.5">Checked:</text>
<text x="342.7" y="187.5">Date:</text>
<text x="338.5" y="221.1">Perth, PH1 3AQ, UK</text>
<text x="338.6" y="217.8">SSE Inveralmond House, 200 Dunkeld Road</text>
<text x="368.1" y="221.1">www.sse.com</text>
</g>
<g font-size="2.6">
<text x="323.5" y="225.8">Project:</text>
<text x="323.5" y="238.3">Project Number:</text>
<text x="365.6" y="238.3">Location:</text>
<text x="323.8" y="243.1">Title:</text>
<text x="323.5" y="258.7">Drawing Status:</text>
<text x="380.1" y="258.8">Drawn:</text>
<text x="323.5" y="269.6">Date:</text>
<text x="323.7" y="264.2">Scale:</text>
<text x="380.2" y="264.3">Checked:</text>
<text x="380.5" y="269.7">Approved:</text>
<text x="323.5" y="274.5">Drawing Number:</text>
<text x="372.5" y="274.5">Sheet No:</text>
<text x="386.6" y="274.5">Revision No:</text>
</g>
<g font-size="2">
<text x="283.2" y="280.1">File Name: David Borrie small piece 2020 07 21.dwg</text>
<text x="303" y="276.6">Date Plotted: 22.09.2020</text>
</g>
</svg>
